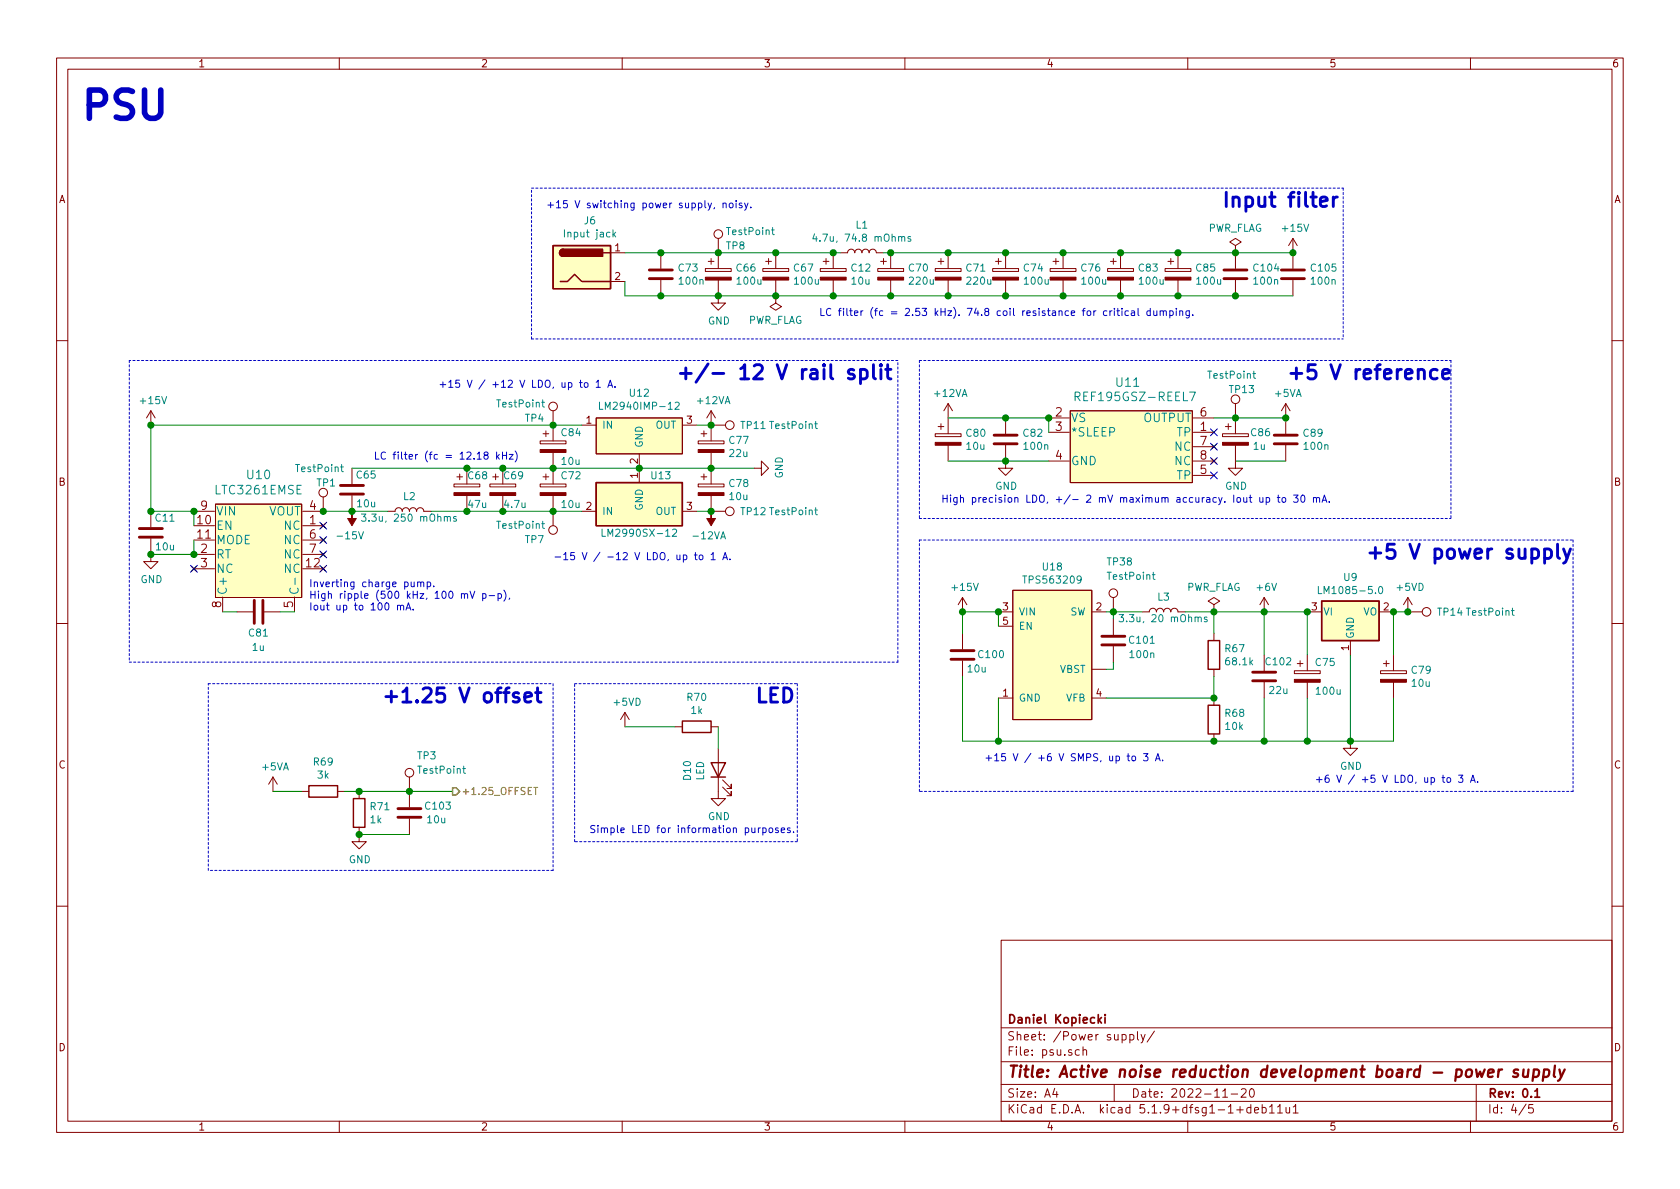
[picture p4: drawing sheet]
<svg xmlns="http://www.w3.org/2000/svg" width="297mm" height="210mm" viewBox="0 0 297 210" stroke-linecap="round" stroke-linejoin="round" font-family="sans-serif">
<g fill="none" stroke="#840000" stroke-width=".18">
<path d="M10 10.3h277v189.9h-277zM12 12.2h273v186.1h-273zM60 10.3v1.9M110 10.3v1.9M160 10.3v1.9M210 10.3v1.9M260 10.3v1.9M107.9 44.7h2.6M107.9 49.8h2.6M116.8 44.7v2.8M116.8 49.5v2.8M124.7 47.5h4.6v.5h-4.6z"/>
<path d="M125.2 46.2h1M125.7 45.7v1M127 49.5v4.1h1.3l-1.3 1.3-1.3-1.3h1.3M127 42.2v5.3M134.9 47.5h4.5v.5h-4.5zM135.4 46.2h1M135.9 45.7v1M137.2 52.3v1.3l1 .6-1 .7-1.1-.7 1.1-.6M137.2 52.3h.1M137.2 44.7v2.8M137.2 49.5v2.8M145 47.5h4.6v.5h-4.6z"/>
<path d="M145.5 46.2h1.1M146 45.7v1M147.3 44.7v2.8M147.3 49.5v2.8M148.6 44.7h1.3a.63 .63 0 0 1 .6-.6 .63 .63 0 0 1 .6 .6 .63 .63 0 0 1 .7-.6 .63 .63 0 0 1 .6 .6 .63 .63 0 0 1 .6-.6 .63 .63 0 0 1 .7 .6 .63 .63 0 0 1 .6-.6 .63 .63 0 0 1 .6 .6h1.3M155.2 47.5h4.6v.5h-4.6zM155.7 46.2h1M156.2 45.7v1M157.5 44.7v2.8M157.5 49.5v2.8M165.4 47.5h4.5v.5h-4.5zM165.9 46.2h1"/>
<path d="M166.4 45.7v1M167.6 44.7v2.8M167.6 49.5v2.8M175.5 47.5h4.6v.5h-4.6zM176 46.2h1M176.5 45.7v1M177.8 44.7v2.8M177.8 49.5v2.8M185.7 47.5h4.5v.5h-4.5zM186.2 46.2h1M186.7 45.7v1M188 44.7v2.8"/>
<path d="M188 49.5v2.8M195.8 47.5h4.6v.5h-4.6zM196.3 46.2h1.1M196.8 45.7v1M198.1 44.7v2.8M198.1 49.5v2.8M206 47.5h4.6v.5h-4.6zM206.5 46.2h1M207 45.7v1M208.3 44.7v2.8M208.3 49.5v2.8M218.4 43.4l1.1-.6-1.1-.6-1 .6 1 .6v1.3"/>
<path d="M218.4 44.7h.1M218.4 44.7v2.8M218.4 49.5v2.8M228.6 42.2v5.3M228.6 49.5v2.8M228.6 42.2l-.8 1.2M228.6 42.2l.8 1.2M10 60.2h2M26.7 72.6l-.8 1.3M26.7 72.6v2.6M26.7 72.6l.7 1.3M95.5 78h4.6v.5h-4.6z"/>
<path d="M96 76.7h1M96.5 76.2v1M97.8 72.6v5.4M102.9 75.2h2.5M105.4 73.9h15.2v6.4h-15.2zM120.6 75.2h2.6M123.4 78h4.6v.5h-4.6zM124 76.7h1M124.5 76.2v1M125.7 72.6v5.4M125.7 72.6l-.7 1.3M125.7 72.6l.8 1.3"/>
<path d="M125.7 75.2h2.6M165.4 76.7h4.5v.5h-4.5zM165.9 75.4h1M166.4 74.9v1M167.6 71.4l-.7 1.2M167.6 71.4v5.3M167.6 78.7v2.8M167.6 71.4l.8 1.2M177.8 78.7v4.1h1.3l-1.3 1.3-1.3-1.3h1.3M177.8 73.9v2.8M185.4 76.4h3.7M185.4 73.9h3.7"/>
<path d="M189.2 72.6h21.6v12.7h-21.6zM211 76.4h3.6M211 73.9h3.6M211 79h3.6M214.2 78.6l.8 .8M215 78.6l-.8 .8M216.2 76.7h4.5v.5h-4.5zM216.7 75.4h1M217.2 74.9v1M218.4 78.7v4.1h1.3l-1.3 1.3-1.2-1.3h1.2M218.4 71.4v5.3M227.3 71.4l-.7 1.2"/>
<path d="M227.3 71.4v5.3M227.3 78.7v2.8M227.3 71.4l.8 1.2M285 60.2h2M26.7 95.2v4.1h1.2l-1.2 1.3-1.3-1.3h1.3M26.7 90.4v2.8M34.3 93h3.6M34.3 95.5h3.6M34.3 98h3.6M34.3 90.4h3.6M38.1 89.1h15.2v16.6h-15.2zM53.5 93h3.6"/>
<path d="M53.5 95.5h3.6M53.5 98h3.6M56.8 92.6l.7 .7M56.8 95.1l.7 .8M56.8 97.7l.7 .7M57.1 87.9v2.5h-3.6M57.5 92.6l-.7 .7M57.5 95.1l-.7 .8M57.5 97.7l-.7 .7M62.2 82.8v2.8M62.2 87.6v2.8M69.8 90.4a.63 .63 0 0 1 .7-.6 .63 .63 0 0 1 .6 .6 .63 .63 0 0 1 .7-.6 .63 .63 0 0 1 .6 .6 .63 .63 0 0 1 .6-.6 .63 .63 0 0 1 .7 .6 .63 .63 0 0 1 .6-.6 .63 .63 0 0 1 .6 .6"/>
<path d="M80.3 85.6h4.5v.5h-4.5zM80.8 84.3h1M81.3 83.8v1M82.5 82.8v2.8M82.5 87.6v2.8M86.6 85.6h4.6v.5h-4.6zM87.1 84.3h1M87.6 83.8v1M88.9 82.8v2.8M88.9 87.6v2.8M95.5 85.6h4.6v.5h-4.6zM96 84.3h1"/>
<path d="M96.5 83.8v1M97.8 80v5.6M97.8 87.6v5.4M102.9 90.4h2.5M113 80.3v5M120.6 90.4h2.6M123.4 85.6h4.6v.5h-4.6zM124 84.3h1M124.5 83.8v1M125.7 87.6v2.8h2.6M125.7 80v5.6M133.3 82.8h1.3v-1.3l1.3 1.3-1.3 1.3v-1.3"/>
<path d="M185.4 81.5h3.7M211 81.5h3.6M211 84.1h3.6M214.2 81.1l.8 .8M215 81.1l-.8 .8M10 110.3h2M33.9 100.2l.8 .8M34.3 100.6h3.6M34.7 100.2l-.8 .8M39.4 105.6v2.6M41.9 108.2h2.8M46.7 108.2h2.8"/>
<path d="M52.1 105.6v2.6M53.5 100.6h3.6M56.8 100.2l.7 .8M57.5 100.2l-.7 .8M170.2 105.7l-.8 1.2M170.2 105.7v2.5M170.2 112v2.8M170.2 116.8v2.8M170.2 105.7l.7 1.2M176.5 108.2h2.6M176.5 110.7h2.6M179.1 104.4h13.9v22.8h-13.9z"/>
<path d="M193 108.2h2.6M193 118.4h2.6M196.8 105.7v2.5M196.8 109.5v2.8M196.8 114.3v2.8M203.2 108.2a.63 .63 0 0 1 .6-.6 .63 .63 0 0 1 .7 .6 .63 .63 0 0 1 .6-.6 .63 .63 0 0 1 .6 .6 .63 .63 0 0 1 .7-.6 .63 .63 0 0 1 .6 .6 .63 .63 0 0 1 .6-.6 .63 .63 0 0 1 .7 .6M214.6 106.9l1-.6-1-.6-1 .6 1 .6v1.3M214.6 108.2h.1M214.6 112v1.3M214.6 118.4v1.2M223.5 105.7l-.7 1.2M223.5 105.7v2.5"/>
<path d="M223.5 115.8v2.8M223.5 105.7l.8 1.2M228.9 118.6h4.5v.5h-4.5zM229.4 117.3h1M229.9 116.8v1.1M231.1 108.2h2.6M231.1 115.8v2.8M238.8 113.3v2.5M243.8 108.2h2.6M244.1 118.6h4.6v.5h-4.6zM244.6 117.3h1M245.1 116.8v1.1"/>
<path d="M246.4 115.8v2.8M248.9 105.7v2.5h2.6M248.9 105.7l-.7 1.2M248.9 105.7l.8 1.2M285 110.3h2M48.3 137.4l-.8 1.3M48.3 137.4v2.5M48.3 137.4l.7 1.3M53.3 139.9h1.3M59.7 139.9h1.3M63.5 139.9v1.3M72.4 137.4v5.3"/>
<path d="M110.5 126l-.8 1.2M110.5 126v2.5M110.5 126l.8 1.2M119.4 128.5h1.2M125.7 128.5h1.3M127 132.3v8.9h1.3l-1.3 1.3-1.3-1.3h1.3M127.8 139.2l1.5 1.5v-.8v.8h-.8M127.8 137.9l1.5 1.5v-.7v.7h-.8M176.5 123.4h2.6M193 123.4h2.6M214.6 123.4v1.3M214.6 129.8v1.3"/>
<path d="M223.5 120.6v2.8M231.1 120.6v2.8M238.8 131.1v1.2h1.2l-1.2 1.3-1.3-1.3h1.3M246.4 120.6v2.8M63.5 146.3v2.5h1.3l-1.3 1.3-1.3-1.3h1.3M72.4 144.8v2.8M10 160.2h2M177 166.3h108v32h-108zM285 160.2h2M60 198.3v1.9M110 198.3v1.9M160 198.3v1.9"/>
<path d="M177 194.8h108M177 191.8h108M177 187.8h108M177 181.8h108M186.5 192.5l-.4 1h1M186.8 193v1M190.8 185.7l-.4-.1-.3 .3 .1 .6 .2 .1 .4-.1M191.5 185.7l.2-.1 .3 .1 .1 .9M191.5 185.1v1.5M197 191.8v3M198.4 183l.4-.1 .3 .3v.6l-.3 .1-.4-.1M199.8 183l.4-.1 .3 .3-.1 .6-.2 .1-.4-.1"/>
<path d="M199.8 182.9v1.5M201.1 182.4v1.3l.2 .2M201.8 182.9l.3 1M202.5 182.9l-.5 1.4-.2 .1M204.1 182.3l-1.3 2M210 198.3v1.9M216.2 194h.8M217.7 193.5h1.1M218.7 196.3h1.1M219.5 192.7l.2-.2h.3l.3 .2v.3v.2l-.9 .8h.9M221.1 192.6l.2-.1a.8 .8 0 0 1 .5 .8 .8 .8 0 0 1-.5 .7 1 1 0 0 1-.2-1.4zM221.2 195.9l-.4-.1-.4 .3 .1 .6 .3 .1 .4-.1"/>
<path d="M221.2 195.3v1.5M221.8 196.3l.7-.1v-.3l-.5-.1-.2 .2 .1 .7h.6M223.2 195.9l.4-.1 .3 .3-.2 .6h-.5M223.2 195.3v1.5M224.5 195.8l.4-.5v1.5M224.5 196.8h.8M225.9 195.8l.4-.5v1.5M225.9 196.8h.8M227.4 195.8l.1 .9 .3 .1 .2-.1M228 195.8v1M228.7 195.8l.4-.5v1.5M228.7 196.8h.8"/>
<path d="M260 198.3v1.9M261 191.8v6.5M269.8 195.2l-1.2 2M271 195.3h-.7v.7l.2-.1 .5 .1 .1 .2-.1 .5-.2 .1-.5-.1"/>
<circle cx="127" cy="41.4" r=".76"/>
<circle cx="97.8" cy="71.9" r=".76"/>
<circle cx="129" cy="75.2" r=".76"/>
<circle cx="218.4" cy="70.6" r=".76"/>
<circle cx="57.1" cy="87.1" r=".76"/>
<circle cx="97.8" cy="93.7" r=".76"/>
<circle cx="129" cy="90.4" r=".76"/>
<circle cx="196.8" cy="104.9" r=".76"/>
<circle cx="252.2" cy="108.2" r=".76"/>
<circle cx="72.4" cy="136.6" r=".76"/>
</g>
<path d="M194.2 179.4v1.5M194.7 179.9l-.5 .6M195.4 179.4v.2M195.4 179.9v1M194.3 180.4l.4 .5M271.4 193l.4-.5v1.5M271.4 194h.8" fill="none" stroke="#840000" stroke-width=".3"/>
<g fill="none" stroke="#840000" stroke-width=".41">
<path d="M263.1 189.8l1-.2-.1-.4-.5-.1-.4 .3v.9l.2 .1 .6-.1M265 189.1l-.2 1.3M265.6 189.1a.55 .55 0 0 0-.7 .4M268.4 189.2a.49 .49 0 0 0-.8 .3l.3 .3 .5 .1v.2l-.3 .3-.6-.1M269.4 189.1l-.1 1.2a.6 .6 0 0 0 .8 0M270.3 189.1l-.2 1.3M271.2 189.2a.68 .68 0 0 1 .9 .1v.8a.66 .66 0 0 1-1 .2M271.2 189.1l-.2 2M273 189.2h.8l.1 .3v.6a.66 .66 0 0 1-1 .2M273 189.1l-.2 2M274.9 188.4l-.2 1.8 .3 .2M275.7 189.1l.3 1.3"/>
<path d="M276.7 189.1l-.9 1.8-.3 .2"/>
</g>
<g fill="none" stroke="#840000" stroke-width=".25">
<path d="M97.8 43.4h10.1v7.6h-10.1zM99.1 49.8h1.2l1.3-1.3 1.3 1.3h5M99.6 44.1a.63 .63 0 0 0-.7 .6 .63 .63 0 0 0 .7 .6M106.7 44.7h1.2M105.4 85.3h15.2v7.7h-15.2zM213.6 113.3h2v5.1h-2zM233.7 106.3h10.1v7h-10.1zM54.6 138.9h5.1v2.1h-5.1zM120.6 127.5h5.1v2h-5.1zM125.7 134.9h2.6l-1.3 2.5zM125.7 137.4h2.6M213.6 124.7h2v5.1h-2z"/>
<path d="M62.5 141.2h2v5.1h-2z"/>
</g>
<g fill="#840000" stroke="#840000" stroke-width=".18">
<path d="M95.5 87.1h4.6v.5h-4.6z"/>
<path d="M80.3 87.1h4.5v.5h-4.5z"/>
<path d="M86.6 87.1h4.6v.5h-4.6z"/>
<path d="M62.2 90.4v1.3h.8l-.8 1.3-.7-1.3h.7z"/>
<path d="M124.7 49h4.6v.5h-4.6z"/>
<path d="M125.7 90.4v1.3h.8l-.8 1.3-.7-1.3h.7z"/>
<path d="M134.9 49h4.5v.5h-4.5z"/>
<path d="M228.9 120.1h4.5v.5h-4.5z"/>
<path d="M244.1 120.1h4.6v.5h-4.6z"/>
<path d="M165.4 78.2h4.5v.5h-4.5z"/>
<path d="M165.4 49h4.5v.5h-4.5z"/>
<path d="M95.5 79.5h4.6v.5h-4.6z"/>
<path d="M155.2 49h4.6v.5h-4.6z"/>
<path d="M123.4 79.5h4.6v.5h-4.6z"/>
<path d="M216.2 78.2h4.5v.5h-4.5z"/>
<path d="M145 49h4.6v.5h-4.6z"/>
<path d="M206 49h4.6v.5h-4.6z"/>
<path d="M195.8 49h4.6v.5h-4.6z"/>
<path d="M123.4 87.1h4.6v.5h-4.6z"/>
<path d="M185.7 49h4.5v.5h-4.5z"/>
<path d="M175.5 49h4.6v.5h-4.6z"/>
</g>
<g fill="none" stroke="#840000" stroke-width=".51">
<path d="M114.8 49.3h4.1M114.8 47.7h4.1M216.4 49.3h4.1M216.4 47.7h4.1M226.6 49.3h4M226.6 47.7h4M175.8 78.5h4M175.8 77h4M225.3 78.5h4.1M225.3 77h4.1M24.6 93.5h4.1M24.6 95h4.1"/>
<path d="M60.2 85.8h4.1M60.2 87.4h4.1M45 106.2v4M46.5 106.2v4M168.1 115.1h4.1M168.1 116.6h4.1M194.8 112.5h4.1M194.8 114h4.1M221.5 118.9h4.1M221.5 120.4h4.1M70.4 144.5h4M70.4 143h4"/>
</g>
<g fill="none" stroke="#008484" stroke-width=".18">
<path d="M108.5 41.4l.4 .5M108.9 41.1l-.5 .4M136.4 40.7h.5M136.6 40.2v1.1l.3 .2M144 41.3l-.3 .9h.8M161 41.9l-.3-.1-.2 .2 .1 .2 .4 .1v.3h-.5M95.8 71.1h.5M96 70.7v1.1l.3 .2M106 71.1v1.3h.6M119.4 71.2l.5-.1 .2 .4-.1 .2-.7 .7h.8M144 74.9h.5M144.2 74.5v1.1l.3 .2"/>
<path d="M190.1 70.1l.7-.1 .2-.2-.1-.3-.2-.2h-.6v1.6M210.3 69.3h1.1l-.7 1.6M221.5 66.1h.5M221.7 65.6v1.1l.3 .2M60.2 82.6h.5M60.4 82.1v1.1l.3 .2M63.9 90.9h.8l-.4 .5 .3 .1v.6l-.5 .1-.2-.2M80.7 91.4l-.3-.1-.2 .2v.2l.5 .1v.3h-.5M95.8 92.6h.5M96 92.2v1.1l.3 .1M106.5 93.6v1.2h.6M118.9 93.7l.5-.1 .2 .3v.2l-.8 .7h.8"/>
<path d="M144 90.2h.5M144.2 89.8v1.1l.3 .1M51.4 104a.59 .59 0 0 0 0 .7 .59 .59 0 0 0 .7 .2 .56 .56 0 0 0 .6-.3 .56 .56 0 0 0-.1-.6M52.2 102.2v1.1M197.9 108.7h.8l-.5 .5 .4 .1v.5l-.2 .2-.5-.2M203.7 101.6h.5M203.9 101.2v1.1l.3 .2M213.4 109.2l-.3-.1-.2 .2 .1 .2 .4 .1v.3h-.5M233.1 103.7v1.3h.6M243.9 103.8l.1-.1a.67 .67 0 0 1 .5 .6 .67 .67 0 0 1-.5 .7l-.2-.3-.1-.2zM267.2 108h.5M267.4 107.5v1.1l.3 .2"/>
<path d="M81.8 135.9h.5M82 135.5v1.1l.3 .1"/>
</g>
<g fill="#ffffc2" stroke="#ffffc2" stroke-width=".18">
<path d="M38.1 89.1h15.2v16.6h-15.2z"/>
<path d="M97.8 43.4h10.1v7.6h-10.1z"/>
<path d="M179.1 104.4h13.9v22.8h-13.9z"/>
<path d="M233.7 106.3h10.1v7h-10.1z"/>
<path d="M105.4 73.9h15.2v6.4h-15.2z"/>
<path d="M189.2 72.6h21.6v12.7h-21.6z"/>
<path d="M105.4 85.3h15.2v7.7h-15.2z"/>
</g>
<g fill="#840000" stroke="#840000" stroke-width=".25">
<path d="M99.1 44.2l.5-.1v1.2a.64 .64 0 0 1-.6-.4 .64 .64 0 0 1 .1-.7z"/>
<path d="M99.6 44.1h7v1.2h-7z"/>
</g>
<g fill="none" stroke="#0000c2" stroke-width=".18" stroke-dasharray=".4 .4">
<path d="M94 33.3h143.5M237.5 33.3v26.6M94 59.9v-26.6M94 59.9h143.5M22.9 63.7v53.4M158.7 63.7h-135.8M162.6 63.7h93.9M162.6 63.7v28M256.5 63.7v28M162.6 95.5h115.5M162.6 91.7h93.9M278.1 95.5v44.4"/>
<path d="M22.9 117.1h135.8M158.7 117.1v-53.4M36.8 120.9h61M97.8 120.9v33M101.6 120.9h39.4M141 120.9v27.9M162.6 139.9v-44.4M278.1 139.9h-115.5M36.8 153.9v-33M97.8 153.9h-61M101.6 148.8v-27.9M141 148.8h-39.4"/>
</g>
<g fill="none" stroke="#008400" stroke-width=".18">
<path d="M110.5 44.7h38.1M110.5 49.8v2.5h118.1M156.2 44.7h72.4M102.9 75.2h-76.2v15.2h7.6v2.6M123.2 75.2h2.5M167.6 73.9h17.8v2.5M214.6 73.9h12.7M34.3 95.5v2.5h-7.6M57.1 90.4h11.5M62.2 82.8h71.1M76.2 90.4h26.7M123.2 90.4h2.5"/>
<path d="M167.6 81.5h17.8M218.4 81.5h8.9M39.4 108.2h2.5M49.5 108.2h2.6M170.2 119.6v11.5h76.2v-7.7M176.5 110.7v-2.5h-6.3v3.8M195.6 108.2h6.3M196.8 108.2v1.3M196.8 117.1v1.3h-1.2M209.5 108.2h21.6v7.6M214.6 119.6v3.8h-19M214.6 108.2v3.8"/>
<path d="M223.5 108.2v7.6M238.8 115.8v15.3M248.9 108.2h-2.5v7.6M48.3 139.9h5M61 139.9h19M110.5 128.5h8.9M127 128.5v3.8M176.5 123.4v7.7M223.5 123.4v7.7M231.1 123.4v7.7M63.5 147.6h8.9"/>
</g>
<path d="M94.4 139.2h.7M94.7 139.2v1.3" fill="none" stroke="#848400" stroke-width=".18"/>
<path d="M80 139.3h.6l.7 .6-.7 .7h-.6z" fill="none" stroke="#848400" stroke-width=".25"/>
<g fill="none" stroke="#0000c2" stroke-width=".51">
<path d="M233.5 35.7l1.2-.3-.2-.4-.7-.2-.3 .4v1l.1 .2 .2 .1 .7-.1M235.7 34.8v1.7M236.4 34.8a.64 .64 0 0 0-.7 .5M151 65.5l-.7-.2-.3 .4 .1 .3 .9 .3 .1 .2-.1 .4-.3 .1-.7-.1M152.1 65.5a.83 .83 0 0 1 1.1 .1l.1 .2-.1 .9a.79 .79 0 0 1-1.1 .2M152.1 65.3v2.5M154.4 64.5v2.1l.1 .3 .3 .1M155.8 64.5l-.2 .1 .2 .1 .1-.1-.1-.1v.2M155.8 65.3v1.7M156.6 65.3h.9M156.9 64.5v2.1l.1 .3 .5 .1M254.1 65.5l-.7-.2-.4 .3-.1 .2v.7l.3 .4 .2 .1 .7-.1"/>
<path d="M255.1 66.2l1.2-.3-.1-.4-.8-.2-.3 .4v.9l.1 .3 .2 .1 .8-.1M273.1 97.2l.7-.1 .4 .2 .1 .3v.7l-.2 .3-.3 .1-.7-.1M275.4 96.2v2.2l.3 .3M276.5 97.1l.6 1.6M277.7 97.1l-.9 2.2-.3 .3M91.7 122.6a.6 .6 0 0 0-1 .2l.2 .4 .6 .1 .3 .4-.1 .3-.2 .1-.8-.1M92.8 123.3l1.2-.2-.1-.5-.8-.1-.2 .1-.1 .2 .1 1.2 .2 .1 .8-.1M94.7 122.5h1M95 121.6v2.2l.2 .2 .5 .1"/>
</g>
<g fill="none" stroke="#0000c2" stroke-width=".18">
<path d="M126.3 36.7l-.1 .2M127.8 36l.2-.1 .3 .1 .1 .7M127.8 35.9v.8M129.1 36l.3-.1 .2 .2-.1 .6h-.3l-.3-.2zM130.1 35.5v.1M130.1 35.9v.8M131.2 36l-.3-.1-.2 .2 .1 .2 .4 .1v.3h-.5M131.6 35.9l.4 .8M132.3 35.9l-.4 1.2-.3 .1M132.7 36.6v.1M195.7 55h-.3l-.3 .2 .1 .5h.5M196.2 55v.8"/>
<path d="M196.6 55l-.4 .2M197 54.5v.2M197 55v.8M197.5 55h.4M197.6 54.5v1.1l.3 .2M198.4 54.5v.2M198.4 55v.8M199.5 55h-.3l-.3 .2 .1 .5h.5M200.1 55h.4l.1 .8M200.6 55.3h-.4l-.2 .2 .1 .2h.5M201.2 54.5v1.1l.2 .2M203.4 55h-.4l-.2 .2 .1 .5h.5"/>
<path d="M203.4 54.5v1.3M204 55v.7l.3 .1 .2-.1M204.5 55v.8M205.1 55.1l.2-.1h.3l.1 .8M205.1 55v.8M205.7 55.1l.2-.1h.3v.8M206.8 55h.4l.2 .2-.1 .5h-.5M206.8 55v1.2M208 54.5v.2M208 55v.8M208.6 55.1l.2-.1h.3v.8M208.6 55v.8"/>
<path d="M210.3 55v1l-.3 .2h-.3M210.3 55h-.4l-.2 .2 .1 .5h.5M210.9 55.7v.1M87.8 79.9v1.3M88.8 79.9v1.3M89.6 79.9v1.3M91.1 79.8a1.47 1.47 0 0 1 0 1.9M102.4 67.7h.5M102.6 67.2v1.1l.3 .2M103.4 67.7h.3l.2 .1 .1 .5-.2 .1-.3 .1-.1-.1-.1-.5zM105.4 67.6l.4-.4v1.3M105.4 68.5h.7"/>
<path d="M107.5 68.5l.4-1.3 .4 1.3M107.6 68.1h.6M108.7 68.4v.1M85.8 80.5l-.2-.3 .2-.3h.3l.2 .3-.1 .2-.5 .1-.1 .2v.3l.2 .2 .4-.1 .1-.1v-.3l-.2-.2M87.9 80.7l.4 .5M88.3 80.4l-.5 .4M88.8 80.5h.8M90 80.4h.7l-.7 .8h.7M120.8 98.2l.4-.1 .2 .3-.1 .5h-.5M122.8 98.1h.5M123 97.7v1.1l.3 .2M123.7 98.3l.2-.2 .3 .2 .1 .4-.1 .2-.3 .1-.2-.1z"/>
<path d="M125.7 98.1l.4-.4v1.3M125.7 99h.8M127.8 99l.4-1.3 .4 1.3M127.9 98.6h.6M129.1 98.9v.1M219.9 88l.1 .8h.3l.1-.1M220.4 88v.8M220.9 88h.4M221.1 87.5v1.1l.2 .2M222.7 88l.1 .8h.3l.2-.1M223.3 88v.8M223.9 88h.4l.2 .2-.1 .6h-.5"/>
<path d="M223.9 88v1.2M225.8 88h.5M226 87.5v1.1l.3 .2M226.7 88.1l.2-.1 .4 .1v.5l-.1 .2h-.3l-.2-.1zM228.7 87.5h.8l-.4 .5 .3 .2 .1 .4-.2 .2-.6-.1M230.1 87.7l.2-.2a.69 .69 0 0 1 .4 .7 .69 .69 0 0 1-.4 .6l-.3-.2v-.3zM232.2 88.1l.2-.1h.3l.1 .8M232.2 88v.8M232.8 88.2l.2-.2h.2l.1 .8M233.8 88.8l.4-1.3 .4 1.3M233.9 88.5h.6M235 88.7v.1"/>
<path d="M70.3 107.2l.2-.2 .3 .1v.8M70.3 107v.9M70.8 107.2l.2-.2 .3 .1 .1 .8M71.8 107.9l.4-1.3 .4 1.3M71.9 107.5h.6M72.7 102.9v.8l.4 .1 .1-.2M73.1 107.7v.2M73.2 102.9v.9M73.8 103l.2-.1 .3 .1 .1 .8M73.8 102.9v.9M74.4 103.1l.2-.2 .3 .1v.8M75.5 103l.4-.1 .2 .2-.1 .6h-.5"/>
<path d="M75.5 102.9v1.3M76.7 103.6v.2M82.1 105.2l.2-.2h.3l.1 .8M83.1 104.5l.4 1.3 .4-1.3M85.3 105h.4l.2 .2-.1 .6h-.5M85.3 105v1.2M86.5 105.3h1M88.1 105h.3l.3 .2-.2 .6h-.4M88.1 105v1.2M89.1 104.4a1.4 1.4 0 0 1 0 1.9M90.1 105.8l-.1 .2M199.3 133.7h.4"/>
<path d="M199.5 133.3v1.1l.2 .1M200.2 133.8l.3-.1 .2 .1 .1 .5-.1 .2h-.3l-.2-.1zM202.2 133.3h.8l-.5 .5 .4 .1 .1 .4-.3 .2-.5-.1M204.3 134.5l.4-1.2 .4 1.2M204.4 134.2h.6M205.6 134.4v.1M255 137.5h.4M255.1 137.1v1.1l.3 .1M255.9 137.6l.3-.1 .3 .2-.1 .6h-.3l-.2-.1zM257.9 137.1h.7l-.4 .5 .4 .1v.5l-.2 .1-.5-.1M260 138.3l.4-1.2 .4 1.2M260.1 138h.6"/>
<path d="M261.3 138.2v.1M134.1 146.4v.8M134.4 146.4l-.2 .1-.1 .1M134.9 146.5l.3-.1 .3 .2-.1 .6h-.5M134.9 146.4v1.3M136.1 146.5l.3-.1 .2 .2-.1 .6h-.3l-.2-.1zM137.6 146.5l-.3-.1-.2 .2 .1 .2 .4 .1v.3h-.5M138.1 146.8l.6-.1v-.2l-.4-.1-.2 .2 .1 .6h.5M139.7 146.5l-.3-.1-.2 .2 .1 .2 .4 .1v.3h-.5M140.3 147.1v.1"/>
</g>
<g fill="#008400" stroke="#008400" stroke-width=".25">
<circle cx="177.8" cy="52.3" r=".51"/>
<circle cx="188" cy="52.3" r=".51"/>
<circle cx="72.4" cy="139.9" r=".51"/>
<circle cx="198.1" cy="52.3" r=".51"/>
<circle cx="97.8" cy="75.2" r=".51"/>
<circle cx="26.7" cy="75.2" r=".51"/>
<circle cx="97.8" cy="90.4" r=".51"/>
<circle cx="116.8" cy="44.7" r=".51"/>
<circle cx="34.3" cy="90.4" r=".51"/>
<circle cx="167.6" cy="52.3" r=".51"/>
<circle cx="63.5" cy="139.9" r=".51"/>
<circle cx="34.3" cy="98" r=".51"/>
<circle cx="116.8" cy="52.3" r=".51"/>
<circle cx="26.7" cy="90.4" r=".51"/>
<circle cx="228.6" cy="44.7" r=".51"/>
<circle cx="218.4" cy="44.7" r=".51"/>
<circle cx="223.5" cy="108.2" r=".51"/>
<circle cx="63.5" cy="147.6" r=".51"/>
<circle cx="125.7" cy="90.4" r=".51"/>
<circle cx="26.7" cy="98" r=".51"/>
<circle cx="208.3" cy="52.3" r=".51"/>
<circle cx="218.4" cy="52.3" r=".51"/>
<circle cx="97.8" cy="82.8" r=".51"/>
<circle cx="62.2" cy="90.4" r=".51"/>
<circle cx="113" cy="82.8" r=".51"/>
<circle cx="231.1" cy="131.1" r=".51"/>
<circle cx="125.7" cy="82.8" r=".51"/>
<circle cx="231.1" cy="108.2" r=".51"/>
<circle cx="57.2" cy="90.4" r=".51"/>
<circle cx="137.2" cy="44.7" r=".51"/>
<circle cx="127" cy="52.3" r=".51"/>
<circle cx="137.2" cy="52.3" r=".51"/>
<circle cx="157.5" cy="44.7" r=".51"/>
<circle cx="157.5" cy="52.3" r=".51"/>
<circle cx="82.6" cy="82.8" r=".51"/>
<circle cx="82.6" cy="90.4" r=".51"/>
<circle cx="196.9" cy="108.2" r=".51"/>
<circle cx="88.9" cy="82.8" r=".51"/>
<circle cx="88.9" cy="90.4" r=".51"/>
<circle cx="227.3" cy="73.9" r=".51"/>
<circle cx="125.7" cy="75.2" r=".51"/>
<circle cx="218.4" cy="73.9" r=".51"/>
<circle cx="176.5" cy="108.2" r=".51"/>
<circle cx="170.2" cy="108.2" r=".51"/>
<circle cx="214.6" cy="123.4" r=".51"/>
<circle cx="214.6" cy="108.2" r=".51"/>
<circle cx="214.6" cy="131.1" r=".51"/>
<circle cx="238.8" cy="131.1" r=".51"/>
<circle cx="223.5" cy="131.1" r=".51"/>
<circle cx="176.5" cy="131.1" r=".51"/>
<circle cx="246.4" cy="108.2" r=".51"/>
<circle cx="248.9" cy="108.2" r=".51"/>
<circle cx="208.3" cy="44.7" r=".51"/>
<circle cx="198.1" cy="44.7" r=".51"/>
<circle cx="127" cy="44.7" r=".51"/>
<circle cx="147.3" cy="44.7" r=".51"/>
<circle cx="147.3" cy="52.3" r=".51"/>
<circle cx="188" cy="44.7" r=".51"/>
<circle cx="185.4" cy="73.9" r=".51"/>
<circle cx="177.8" cy="44.7" r=".51"/>
<circle cx="167.6" cy="44.7" r=".51"/>
<circle cx="177.8" cy="81.5" r=".51"/>
<circle cx="177.8" cy="73.9" r=".51"/>
</g>
<g fill="none" stroke="#000084" stroke-width=".18">
<path d="M214 75.8l1.2 1.3M214 78.4l1.2 1.2M215.2 75.8l-1.2 1.3M215.2 78.4l-1.2 1.2M33.7 100l1.2 1.2M34.9 100l-1.2 1.2M56.5 92.3l1.3 1.3M56.5 100l1.3 1.2M56.5 97.4l1.3 1.2M56.5 94.9l1.3 1.2M57.8 92.3l-1.3 1.3M57.8 100l-1.3 1.2"/>
<path d="M57.8 97.4l-1.3 1.2M57.8 94.9l-1.3 1.2M214 80.9l1.2 1.2M214 83.5l1.2 1.2M215.2 80.9l-1.2 1.2M215.2 83.5l-1.2 1.2"/>
</g>
<text font-size="7" fill="#0000c2" x="14" y="21.2">PSU</text>
<g font-size="3.5" fill="#0000c2">
<text x="215.9" y="36.6">Input filter</text>
<text x="119.4" y="67.1">+/- 12 V rail split</text>
<text x="227.3" y="67.1">+5 V reference</text>
<text x="241.3" y="98.9">+5 V power supply</text>
<text x="67.3" y="124.3">+1.25 V offset</text>
<text x="133.3" y="124.3">LED</text>
</g>
<text font-size="2.8" fill="#840000" x="178" y="190.5">Title: Active noise reduction development board - power supply</text>
<g font-size="2.1" fill="#008484">
<text x="190.8" y="70.9">REF195GSZ-REEL7</text>
<text x="197.5" y="68.4">U11</text>
<text x="189.3" y="74.6">VS</text>
<text x="189.3" y="77.2">*SLEEP</text>
<text x="202.2" y="74.6">OUTPUT</text>
<text x="208.1" y="77.2">TP</text>
<text x="189.3" y="82.3">GND</text>
<text x="207.7" y="79.7">NC</text>
<text x="207.7" y="82.3">NC</text>
<text x="38.3" y="87.4">LTC3261EMSE</text>
<text x="43.8" y="84.7">U10</text>
<text x="208.1" y="84.8">TP</text>
<text x="38.2" y="93.7">EN</text>
<text x="38.2" y="91.2">VIN</text>
<text x="47.5" y="91.2">VOUT</text>
<text x="50.2" y="93.7">NC</text>
<text x="38.2" y="96.2">MODE</text>
<text x="38.2" y="98.8">RT</text>
<text x="38.2" y="101.3">NC</text>
<text x="50.2" y="101.3">NC</text>
<text x="50.2" y="96.2">NC</text>
<text x="50.2" y="98.8">NC</text>
<text x="40.1" y="105.3" transform="rotate(-90 40.1 105.3)">C+</text>
</g>
<g font-size="2.1" fill="#840000">
<text x="186.6" y="73.7">2</text>
<text x="186.6" y="76.2">3</text>
<text x="212.2" y="76.2">1</text>
<text x="212.2" y="73.7">6</text>
<text x="186.6" y="81.3">4</text>
<text x="212.2" y="83.8">5</text>
<text x="212.2" y="78.7">7</text>
<text x="212.2" y="81.3">8</text>
<text x="35" y="92.7">10</text>
<text x="35" y="95.2">11</text>
<text x="35.5" y="90.2">9</text>
<text x="54.7" y="92.7">1</text>
<text x="54.7" y="90.2">4</text>
<text x="54.7" y="95.2">6</text>
<text x="35.5" y="97.8">2</text>
<text x="35.5" y="100.3">3</text>
<text x="54.2" y="100.3">12</text>
<text x="54.7" y="97.8">7</text>
<text x="39.1" y="107.5" transform="rotate(-90 39.1 107.5)">8</text>
<text x="51.8" y="107.5" transform="rotate(-90 51.8 107.5)">5</text>
<text x="178" y="184">Sheet: /Power supply/</text>
<text x="178" y="181">Daniel Kopiecki</text>
<text x="178" y="186.7">File: psu.sch</text>
<text x="178" y="196.9">KiCad E.D.A. kicad 5.1.9+dfsg1-1+deb11u1</text>
<text x="178" y="194.1">Size: A4</text>
<text x="200" y="194.1">Date: 2022-11-20</text>
<text x="263" y="194.1">Rev: 0.1</text>
<text x="263" y="196.9">Id: 4/5</text>
</g>
<g font-size="1.8" fill="#840000">
<text x="35" y="11.9">1</text>
<text x="85" y="11.9">2</text>
<text x="135" y="11.9">3</text>
<text x="185" y="11.9">4</text>
<text x="235" y="11.9">5</text>
<text x="285" y="11.9">6</text>
<text x="10.4" y="35.9">A</text>
<text x="285.4" y="35.9">A</text>
<text x="108.7" y="44.4">1</text>
<text x="108.7" y="49.5">2</text>
<text x="103.7" y="74.9">1</text>
<text x="121.4" y="74.9">3</text>
<text x="112.8" y="82" transform="rotate(-90 112.8 82)">2</text>
<text x="10.4" y="85.9">B</text>
<text x="112.8" y="84.6" transform="rotate(-90 112.8 84.6)">1</text>
<text x="285.4" y="85.9">B</text>
<text x="103.7" y="90.2">2</text>
<text x="121.4" y="90.2">3</text>
<text x="177.3" y="107.9">3</text>
<text x="193.8" y="107.9">2</text>
<text x="231.9" y="107.9">3</text>
<text x="244.6" y="107.9">2</text>
<text x="177.3" y="110.5">5</text>
<text x="238.5" y="115" transform="rotate(-90 238.5 115)">1</text>
<text x="177.3" y="123.2">1</text>
<text x="193.8" y="123.2">4</text>
<text x="10.4" y="135.9">C</text>
<text x="285.4" y="135.9">C</text>
<text x="10.4" y="185.9">D</text>
<text x="285.4" y="185.9">D</text>
<text x="35" y="199.9">1</text>
<text x="85" y="199.9">2</text>
<text x="135" y="199.9">3</text>
<text x="185" y="199.9">4</text>
<text x="235" y="199.9">5</text>
<text x="285" y="199.9">6</text>
</g>
<g font-size="1.8" fill="#0000c2">
<text x="96.5" y="36.8">+15 V switching power supply, noisy.</text>
<text x="144.8" y="55.9">LC filter (fc = 2.53 kHz). 74.8 coil resistance for critical dumping.</text>
<text x="77.5" y="68.6">+15 V / +12 V LDO, up to 1 A.</text>
<text x="66" y="81.3">LC filter (fc = 12.18 kHz)</text>
<text x="166.4" y="88.9">High precision LDO, +/- 2 mV maximum accuracy. Iout up to 30 mA.</text>
<text x="97.8" y="99.1">-15 V / -12 V LDO, up to 1 A.</text>
<text x="54.6" y="103.8">Inverting charge pump.</text>
<text x="54.6" y="105.9">High ripple (500 kHz, 100 mV p-p),</text>
<text x="54.6" y="107.9">Iout up to 100 mA.</text>
<text x="174" y="134.6">+15 V / +6 V SMPS, up to 3 A.</text>
<text x="232.4" y="138.4">+6 V / +5 V LDO, up to 3 A.</text>
<text x="104.1" y="147.3">Simple LED for information purposes.</text>
</g>
<g font-size="1.8" fill="#008484">
<text x="100.2" y="42">Input jack</text>
<text x="103.4" y="39.7">J6</text>
<text x="128.7" y="41.6">TestPoint</text>
<text x="151.4" y="40.4">L1</text>
<text x="213.5" y="41">PWR_FLAG</text>
<text x="226.9" y="41">+15V</text>
<text x="128.4" y="44.1">TP8</text>
<text x="144.9" y="42.7">4.7u, 74.8 mOhms</text>
<text x="120" y="48">C73</text>
<text x="120.2" y="50.3">100n</text>
<text x="130.3" y="48">C66</text>
<text x="130.5" y="50.3">100u</text>
<text x="140.4" y="48">C67</text>
<text x="140.6" y="50.3">100u</text>
<text x="150.6" y="48">C12</text>
<text x="150.6" y="50.3">10u</text>
<text x="160.8" y="48">C70</text>
<text x="160.9" y="50.3">220u</text>
<text x="170.9" y="48">C71</text>
<text x="171.1" y="50.3">220u</text>
<text x="181.1" y="48">C74</text>
<text x="181.3" y="50.3">100u</text>
<text x="191.2" y="48">C76</text>
<text x="191.4" y="50.3">100u</text>
<text x="201.4" y="48">C83</text>
<text x="201.6" y="50.3">100u</text>
<text x="211.6" y="48">C85</text>
<text x="211.7" y="50.3">100u</text>
<text x="221.8" y="48">C104</text>
<text x="221.8" y="50.3">100n</text>
<text x="231.9" y="48">C105</text>
<text x="232" y="50.3">100n</text>
<text x="125.2" y="57.4">GND</text>
<text x="132.2" y="57.3">PWR_FLAG</text>
<text x="25" y="71.5">+15V</text>
<text x="111.4" y="70.1">U12</text>
<text x="123.4" y="71.5">+12VA</text>
<text x="165.3" y="70.2">+12VA</text>
<text x="213.8" y="67">TestPoint</text>
<text x="217.4" y="69.5">TP13</text>
<text x="225.5" y="70.2">+5VA</text>
<text x="88" y="72.1">TestPoint</text>
<text x="92.9" y="74.6">TP4</text>
<text x="99.3" y="77.1">C84</text>
<text x="106.4" y="75.8">IN</text>
<text x="106.9" y="72.5">LM2940IMP-12</text>
<text x="115.9" y="75.8">OUT</text>
<text x="131.1" y="75.9">TP11 TestPoint</text>
<text x="170.9" y="77.2">C80</text>
<text x="181" y="77.2">C82</text>
<text x="221.3" y="77.1">C86</text>
<text x="230.5" y="77.2">C89</text>
<text x="52.5" y="83.5">TestPoint</text>
<text x="99.4" y="82.2">10u</text>
<text x="113.7" y="79.2" transform="rotate(-90 113.7 79.2)">GND</text>
<text x="129" y="78.5">C77</text>
<text x="129.1" y="80.8">22u</text>
<text x="171" y="79.5">10u</text>
<text x="181.2" y="79.5">100n</text>
<text x="221.7" y="79.5">1u</text>
<text x="230.7" y="79.5">100n</text>
<text x="56.1" y="86">TP1</text>
<text x="63.1" y="84.6">C65</text>
<text x="63.2" y="89.7">10u</text>
<text x="71.4" y="88.4">L2</text>
<text x="82.8" y="84.8">C68</text>
<text x="82.9" y="89.8">47u</text>
<text x="89.2" y="84.8">C69</text>
<text x="89.3" y="89.8">4.7u</text>
<text x="99.3" y="84.8">C72</text>
<text x="99.4" y="89.8">10u</text>
<text x="115.2" y="84.8">U13</text>
<text x="129" y="86.1">C78</text>
<text x="129.1" y="88.4">10u</text>
<text x="138.4" y="84.6" transform="rotate(-90 138.4 84.6)">GND</text>
<text x="176" y="86.6">GND</text>
<text x="216.6" y="86.6">GND</text>
<text x="27.6" y="92.2">C11</text>
<text x="60" y="95.4">-15V</text>
<text x="65.1" y="92.2">3.3u, 250 mOhms</text>
<text x="88" y="93.5">TestPoint</text>
<text x="106.4" y="91.1">IN</text>
<text x="107.3" y="94.9">LM2990SX-12</text>
<text x="113.7" y="90.3" transform="rotate(-90 113.7 90.3)">GND</text>
<text x="115.9" y="91.1">OUT</text>
<text x="122.8" y="95.4">-12VA</text>
<text x="131.1" y="91.1">TP12 TestPoint</text>
<text x="27.7" y="97.3">10u</text>
<text x="92.9" y="96.1">TP7</text>
<text x="184.4" y="100.9">U18</text>
<text x="195.9" y="100">TP38</text>
<text x="24.8" y="103.1">GND</text>
<text x="168.5" y="104.5">+15V</text>
<text x="181.4" y="103.2">TPS563209</text>
<text x="196" y="102.5">TestPoint</text>
<text x="204.7" y="106.2">L3</text>
<text x="209.7" y="104.5">PWR_FLAG</text>
<text x="222.3" y="104.5">+6V</text>
<text x="234" y="105">LM1085-5.0</text>
<text x="237.6" y="102.7">U9</text>
<text x="247.1" y="104.5">+5VD</text>
<text x="44.1" y="112.6">C81</text>
<text x="180.1" y="108.8">VIN</text>
<text x="180.1" y="111.4">EN</text>
<text x="189.2" y="108.8">SW</text>
<text x="198.9" y="110">3.3u, 20 mOhms</text>
<text x="199.8" y="113.8">C101</text>
<text x="233.9" y="108.8">VI</text>
<text x="239.4" y="113" transform="rotate(-90 239.4 113)">GND</text>
<text x="241" y="108.8">VO</text>
<text x="254.3" y="108.9">TP14 TestPoint</text>
<text x="44.7" y="115.1">1u</text>
<text x="171.2" y="118.9">10u</text>
<text x="173.1" y="116.4">C100</text>
<text x="187.3" y="119">VBST</text>
<text x="199.9" y="116.4">100n</text>
<text x="216.7" y="115.3">R67</text>
<text x="216.9" y="117.6">68.1k</text>
<text x="223.9" y="117.6">C102</text>
<text x="232.7" y="117.8">C75</text>
<text x="249.7" y="119.1">C79</text>
<text x="108.6" y="124.8">+5VD</text>
<text x="121.6" y="123.9">R70</text>
<text x="180.1" y="124.1">GND</text>
<text x="188.5" y="124.1">VFB</text>
<text x="224.5" y="122.7">22u</text>
<text x="232.9" y="122.9">100u</text>
<text x="249.7" y="121.5">10u</text>
<text x="122.2" y="126.3">1k</text>
<text x="216.7" y="126.8">R68</text>
<text x="216.7" y="129.1">10k</text>
<text x="46.4" y="136.2">+5VA</text>
<text x="55.5" y="135.4">R69</text>
<text x="56.2" y="137.7">3k</text>
<text x="73.8" y="134.3">TP3</text>
<text x="74.1" y="136.8">TestPoint</text>
<text x="122.2" y="137.9" transform="rotate(-90 122.2 137.9)">D10</text>
<text x="236.9" y="136.1">GND</text>
<text x="65.6" y="143.3">R71</text>
<text x="75.3" y="143.2">C103</text>
<text x="124.5" y="138.1" transform="rotate(-90 124.5 138.1)">LED</text>
<text x="65.5" y="145.6">1k</text>
<text x="75.6" y="145.6">10u</text>
<text x="125.2" y="145">GND</text>
<text x="61.7" y="152.6">GND</text>
</g>
<text font-size="1.8" fill="#848400" x="81.5" y="140.6">+1.25_OFFSET</text>
</svg>
